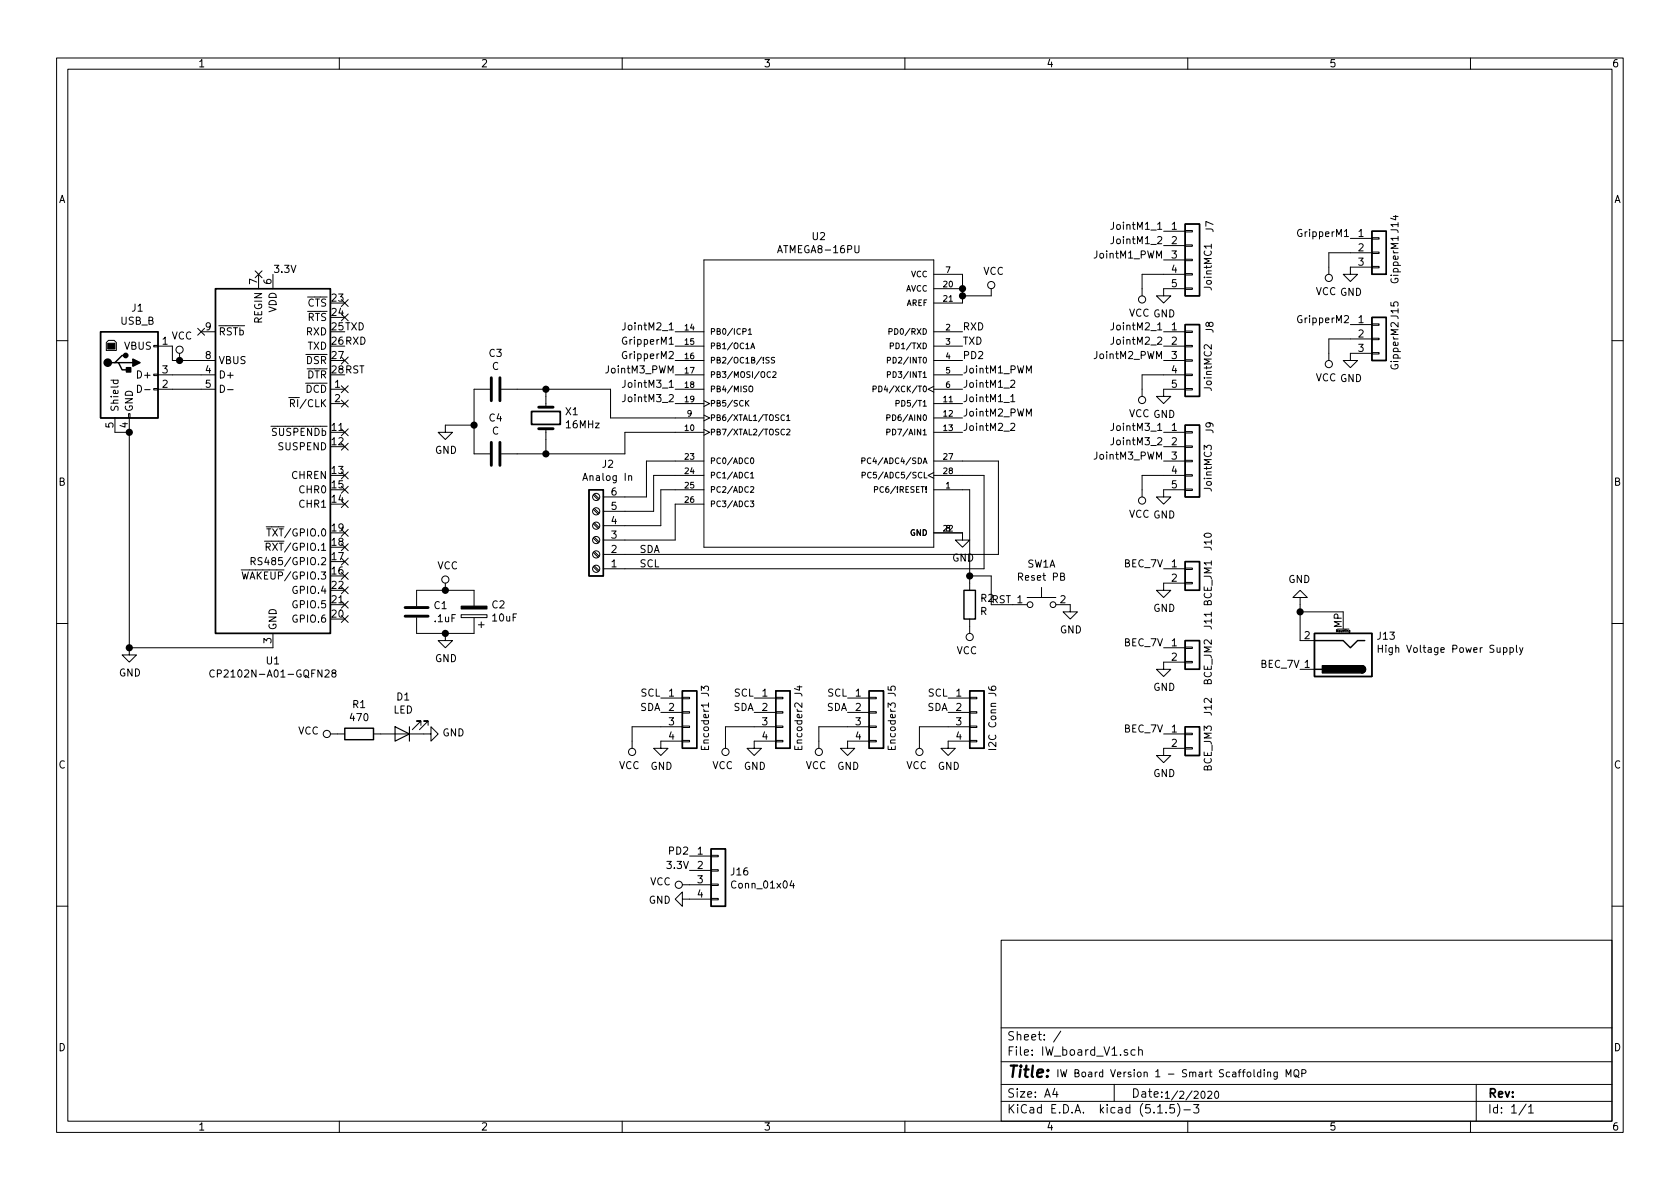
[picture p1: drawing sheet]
<svg xmlns="http://www.w3.org/2000/svg" width="297mm" height="210mm" viewBox="0 0 297 210" stroke-linecap="round" stroke-linejoin="round" font-family="sans-serif">
<g fill="none" stroke="#000" stroke-width=".18">
<path d="M10 10.3h277v189.9h-277zM12 12.2h273v186.1h-273zM60 10.3v1.9M110 10.3v1.9M160 10.3v1.9M210 10.3v1.9M260 10.3v1.9M196.9 39.3v.9a.39 .39 0 0 1-.5 .4M35 58.1l1.2 1.2M35.6 58.7h2.5M36.2 58.1l-1.2 1.2M45.1 47.9l1.2 1.2"/>
<path d="M45.7 48.5v2.5M46.3 47.9l-1.2 1.2M48.3 48.5v2.5M60.4 53l1.2 1.2M60.4 55.5l1.2 1.2M61.6 53l-1.2 1.2M61.6 55.5l-1.2 1.2M110.5 57.1v.9a.39 .39 0 0 1-.5 .3M119.4 58.7h5.1M124.5 46h40.6v50.8h-40.6zM131.3 58.6h.5l.1-.4-.6-.1v1M132.3 58.4l.3-.3v1"/>
<path d="M132.3 59.1h.6M157.2 58.6h.5v-.4l-.5-.1v1M165.1 58.7h5.1M165.1 48.5h5.1v5.1h-5.1M165.1 51h5.1M175.3 51v1.3h-5.1M196.9 57.1v.9a.39 .39 0 0 1-.5 .3M196.9 59.6v.9a.39 .39 0 0 1-.5 .4M196.9 41.8v.9a.39 .39 0 0 1-.5 .4M205.7 58.7h3.8M205.7 40.9h3.8M205.7 43.4h3.8"/>
<path d="M205.7 46h3.8M209.5 58.5h1.3v.3h-1.3zM209.5 50.9h1.3v.3h-1.3zM209.5 48.4h1.3v.2h-1.3zM209.5 43.3h1.3v.3h-1.3zM209.5 40.8h1.3v.2h-1.3zM209.5 45.8h1.3v.3h-1.3zM209.5 51h-3.8v1.3h1.3l-1.3 1.3-1.2-1.3h1.2M209.5 48.5h-7.6v3.8M214.2 43.2v.7M238.8 42.2h3.8M238.8 57.4h3.8"/>
<path d="M242.6 47.1h1.2v.3h-1.2zM242.6 42h1.2v.3h-1.2zM242.6 44.6h1.2v.2h-1.2zM242.6 57.3h1.2v.2h-1.2zM242.6 59.8h1.2v.3h-1.2zM242.6 47.2h-3.8v1.3h1.2l-1.2 1.3-1.3-1.3h1.3M242.6 44.7h-7.7v3.8M242.6 59.9h-7.7v3.8M10 60.2h2M19.2 60.2h1l.4 .4v1.4h-1.8v-1.4zM19.6 67.2h1.3M20.1 67.2l-.1 .4 .3 .2 .5-.1v-.5"/>
<path d="M20.3 73.9v2.5h2.6M22.7 73.1h.3v.8h-.3zM22.9 73.9v40.6M24.3 68.1a.64 .64 0 0 1 .7 .7 .64 .64 0 0 1-.7 .6zM25.6 68.9h.9M27.2 68.7h.7v.3h-.7zM27.2 66.2h.7v.2h-.7zM27.2 61.1h.7v.2h-.7zM27.9 68.8h10.2M27.9 66.3h10.2M27.9 61.2h2.6v2.5h7.6M31.7 62.5v1.2"/>
<path d="M39 68.1a.64 .64 0 0 1 .7 .7 .64 .64 0 0 1-.7 .6zM40.2 68.9h1M51.1 70.3h1.2M51.4 71.3h.6v-.5l-.2-.1h-.4v1.2M58.4 68.8h2.6M58.4 71.4h2.6M60.4 63.1l1.2 1.3M60.4 75.8l1.2 1.3M60.4 68.2l1.2 1.2M60.4 70.8l1.2 1.2M60.4 78.4l1.2 1.2M61.6 63.1l-1.2 1.3"/>
<path d="M61.6 75.8l-1.2 1.3M61.6 68.2l-1.2 1.2M61.6 70.8l-1.2 1.2M61.6 78.4l-1.2 1.2M83.8 75.2h-5.1v1.2h1.3l-1.3 1.3-1.2-1.3h1.2M86.6 68.8h-2.8v11.5h2.8M88.6 68.8h19.3v5.1h16.6M96.5 68.8v3.2M96.5 75.8v4.5M110.5 69.8v.9a.39 .39 0 0 1-.5 .3M110.5 67.2v.9a.39 .39 0 0 1-.5 .4M119.4 68.8h5.1"/>
<path d="M119.4 71.4h5.1M119.4 66.3h5.1M119.4 63.7h5.1M119.4 61.2h5.1M124.5 73.4l1 .5-1 .5M124.5 75.9l1 .5-1 .6M124.5 70.9l1 .5-1 .5M124.5 76.4h-14v3.9h-21.9M132 71.2l.4 .6M132.4 70.8l-.6 .6M132.5 68.4l.2-.1 .3 .1 .1 .5-.2 .3-.2 .1-.2-.2zM132.7 61.7l.4-1.1 .3 1.1"/>
<path d="M132.8 61.4h.5M136 63.2l-.5 .1a.42 .42 0 0 0 .4 .5v.4h-.5M136.2 65.8a.47 .47 0 0 0-.6 .4 .47 .47 0 0 0 .6 .5v-.1M136.6 65.8l.4-.1 .2 .3-.6 .7h.6M137 63.2l-.6 .1a.42 .42 0 0 0 .5 .5v.4h-.5M138.7 73.4a.46 .46 0 0 0-.6 .4 .46 .46 0 0 0 .6 .5M138.7 76a.46 .46 0 0 0-.6 .4 .46 .46 0 0 0 .6 .4M139.1 73.6l.3-.3v1.1M139.1 76l.4-.1 .2 .3-.7 .7h.7M139.1 74.4h.6M154.4 68.8h.5v-.5h-.5v1M155.4 68.3a.51 .51 0 0 1 .6 .5 .51 .51 0 0 1-.6 .5z"/>
<path d="M156.8 73.9l.5-.1v-.4l-.5-.1v1.1M156.8 76.4h.5v-.4l-.5-.1v1M156.9 63.7h.5v-.4l-.5-.1v1M156.9 66.3l.5-.1v-.4l-.5-.1v1M157.4 61.2l.5-.1v-.4l-.5-.1v1.1M158.4 71.3h.5l.1-.4-.6-.1v1M165.1 68.3l-1 .5 1 .5M165.1 68.8h5.1M165.1 71.4h5.1M165.1 66.3h5.1M165.1 63.7h5.1M165.1 61.2h5.1"/>
<path d="M165.1 76.4h5.1M165.1 73.9h5.1M178.7 67.4l.5-.2 .2 .4v.2l-.8 .7h.8M178.7 75l.5-.2 .2 .4v.2l-.8 .7h.8M178.7 70.1l.4-.3v1.2M178.7 71h.7M181.5 66v-1.3l.4 .9 .4-.9v1.3M181.5 73.6v-1.3l.4 .9 .4-.9v1.3M196.9 77.4v.9a.39 .39 0 0 1-.5 .4M196.9 74.8v1a.39 .39 0 0 1-.5 .3M205.7 63.7h3.8M205.7 61.2h3.8"/>
<path d="M205.7 76.4h3.8M205.7 79h3.8M209.5 68.7h1.3v.3h-1.3zM209.5 66.2h1.3v.2h-1.3zM209.5 61.1h1.3v.2h-1.3zM209.5 63.6h1.3v.3h-1.3zM209.5 78.9h1.3v.2h-1.3zM209.5 76.3h1.3v.3h-1.3zM209.5 68.8h-3.8v1.3h1.3l-1.3 1.3-1.2-1.3h1.2M209.5 66.3h-7.6v3.8M242.6 62.4h1.2v.2h-1.2zM242.6 62.5h-3.8v1.2h1.2l-1.2 1.3-1.3-1.3h1.3"/>
<path d="M285 60.2h2M44.4 99.3l.6-.1 .1-.2v-.3l-.2-.1h-.5v1.3M44.7 99.3l.4 .6M46.3 98.7l-.5-.1-.1 .1v.5l.6 .2v.2l-.2 .3-.5-.1M46.8 95.7h1.2M47.1 96.7h.6v-.5l-.2-.1h-.4v1.2M47.1 93.2h.9M47.2 93.5h.7M47.4 96.7l.4 .6M47.5 93.5v1.3M60.4 93.6l1.2 1.2M60.4 96.2l1.2 1.2"/>
<path d="M60.4 98.7l1.2 1.2M60.4 88.5l1.2 1.3M60.4 86l1.2 1.2M60.4 83.5l1.2 1.2M61.6 93.6l-1.2 1.2M61.6 96.2l-1.2 1.2M61.6 98.7l-1.2 1.2M61.6 88.5l-1.2 1.3M61.6 86l-1.2 1.2M61.6 83.5l-1.2 1.2M104.9 87.5l.9 .9M104.9 90.1l.9 .8"/>
<path d="M104.9 92.6l.9 .9M104.9 95.2l.9 .8M104.9 97.7l.9 .8M105.1 87.4l.8 .8M105.1 89.9l.8 .8M105.1 92.5l.8 .8M105.1 95l.8 .8M105.1 97.5l.8 .9M111.2 84.2l.1-.1 .3 .1 .1 .8M124.5 81.5h-10.2v6.4h-7.6M124.5 84.1h-8.9v6.3h-8.9M124.5 86.6h-7.7v6.4h-10.1"/>
<path d="M124.5 89.1h-5.1v6.4h-12.7M132.7 88.6h.6l-.4 .4 .4 .1-.1 .4-.1 .1-.4-.1M132.7 83.8l.3-.3v1M132.7 86.1l.4-.1 .2 .3-.6 .8h.6M132.7 84.5h.6M132.8 81h.1a.55 .55 0 0 1 .4 .5 .55 .55 0 0 1-.4 .5l-.2-.4zM152.4 81.5h.5v-.5h-.5v1M152.4 84h.5l.1-.4-.6-.1v1M154 83.6a.46 .46 0 0 0-.6 .4 .46 .46 0 0 0 .6 .4M154.6 86.6l.5-.1v-.4l-.5-.1v1.1M165.1 83.6l-1 .5 1 .5M165.1 94.2h5.1v1.3h1.2l-1.2 1.3-1.3-1.3h1.3"/>
<path d="M165.1 81.5h11.4v16.5h-69.8M165.1 84.1h8.9v16.5h-67.3M165.1 86.6h6.3v17.8M166.9 93l.3-.1 .2 .3-.6 .7h.6M205.7 81.5h3.8M209.5 86.5h1.3v.2h-1.3zM209.5 83.9h1.3v.3h-1.3zM209.5 81.4h1.3v.3h-1.3zM209.5 86.6h-3.8v1.3h1.3l-1.3 1.2-1.2-1.2h1.2M209.5 84.1h-7.6v3.8M10 110.3h2M22.9 114.5v1.3h1.2l-1.2 1.3-1.3-1.3h1.3"/>
<path d="M37.9 118.6a.6 .6 0 0 0-.9 .4 .6 .6 0 0 0 .6 .7l.3-.1M42.6 100.8h1.5M42.8 101.1l.3 1.3 .3-.9 .2 .9 .3-1.3M48.3 112v2.5h-25.4M58.9 119l-.2-.3 .2-.2h.3l.2 .2-.1 .2-.5 .2-.1 .1v.3l.2 .2h.4l.1-.2v-.3l-.2-.2M60.4 101.2l1.2 1.3M60.4 108.9l1.2 1.2M60.4 103.8l1.2 1.2M60.4 106.3l1.2 1.2M61.6 101.2l-1.2 1.3M61.6 108.9l-1.2 1.2M61.6 103.8l-1.2 1.2"/>
<path d="M61.6 106.3l-1.2 1.2M73.7 107.2v-2.8h10.1v2.8M73.7 109.2v2.8h10.1v-2.8M78.7 112v1.3h1.3l-1.3 1.2-1.2-1.2h1.2M78.7 103.1v1.3M81.5 108.7h4.6v.5h-4.6zM84.6 110.5h1M85.1 110v1M104.9 100.2l.9 .9M105.1 100.1l.8 .8M171.4 101.8h3.9v5.1h6.3M171.4 109.5v2.5"/>
<path d="M181.6 105.7h5.1M184.1 103.9v1.8M186.7 106.9h2.5v1.3h1.3l-1.3 1.3-1.2-1.3h1.2M205.7 100.6h3.8M205.7 114.5h3.8M209.5 103h1.3v.2h-1.3zM209.5 100.5h1.3v.2h-1.3zM209.5 117h1.3v.2h-1.3zM209.5 114.4h1.3v.3h-1.3zM209.5 103.1h-3.8v1.3h1.3l-1.3 1.3-1.2-1.3h1.2M209.5 117.1h-3.8v1.3h1.3l-1.3 1.2-1.2-1.2h1.2M229.9 105.7h1.2l-1.2-1.3-1.3 1.3h1.3v7.6h2.5"/>
<path d="M229.9 118.4h2.5M229.9 108.2h7.6v3M236.5 111.2h2M238.7 111.5v.3l-.2 .1M238.7 111.5l-.2 .1v.1h.2M243.7 114.1v1.3M243.7 114.7h.7M244.4 114.1v1.3M267 114.6l.3-.1 .3 .3-.1 .5h-.5M268.1 114.1v1.1l.2 .2M268.7 114.5l.3 .9M269.3 114.5l-.4 1.2-.2 .1"/>
<path d="M285 110.3h2M58.4 129.8h2.6M66 129.8h10.2v-1.3l1.3 1.3-1.3 1.3v-1.3M74.4 128.3v-.8h-.7h.7l-1.5 1.5M75.7 128.3v-.8h-.8h.8l-1.5 1.5M116.8 123.4h3.8M116.8 126h3.8M120.6 130.9h1.3v.3h-1.3zM120.6 128.4h1.3v.2h-1.3zM120.6 123.3h1.3v.3h-1.3zM120.6 125.9h1.3v.2h-1.3zM120.6 131.1h-3.8v1.2h1.3l-1.3 1.3-1.2-1.3h1.2"/>
<path d="M120.6 128.5h-8.8v3.8M125.3 124.3v.7M133.3 123.4h3.9M133.3 126h3.9M137.2 130.9h1.2v.3h-1.2zM137.2 128.4h1.2v.2h-1.2zM137.2 123.3h1.2v.3h-1.2zM137.2 125.9h1.2v.2h-1.2zM137.2 131.1h-3.9v1.2h1.3l-1.3 1.3-1.2-1.3h1.2M137.2 128.5h-8.9v3.8M141.8 124.3v.8l-.9-.8-.4 .3 .1 .4M149.9 123.4h3.8"/>
<path d="M149.9 126h3.8M153.7 130.9h1.2v.3h-1.2zM153.7 128.4h1.2v.2h-1.2zM153.7 123.3h1.2v.3h-1.2zM153.7 125.9h1.2v.2h-1.2zM153.7 131.1h-3.8v1.2h1.2l-1.2 1.3-1.3-1.3h1.3M153.7 128.5h-8.9v3.8M157 125.1v-.8l.5 .4 .1-.3 .5-.1 .2 .3-.1 .5M167.6 123.4h3.8M167.6 126h3.8M171.4 130.9h1.3v.3h-1.3zM171.4 128.4h1.3v.2h-1.3z"/>
<path d="M171.4 123.3h1.3v.3h-1.3zM171.4 125.9h1.3v.2h-1.3zM171.4 131.1h-3.8v1.2h1.3l-1.3 1.3-1.2-1.3h1.2M171.4 128.5h-8.8v3.8M176.1 124.4h-.8l-.1 .3 .2 .2M205.7 129.8h3.8M209.5 132.2h1.3v.3h-1.3zM209.5 129.7h1.3v.2h-1.3zM209.5 132.3h-3.8v1.3h1.3l-1.3 1.3-1.2-1.3h1.2M120.6 159v-1.3l-1.2 1.3 1.2 1.3v-1.3h5.1M120.6 156.5h5.1M121.9 151.4h3.8"/>
<path d="M121.9 153.9h3.8M125.7 158.9h1.3v.2h-1.3zM125.7 156.3h1.3v.3h-1.3zM125.7 151.3h1.3v.2h-1.3zM125.7 153.8h1.3v.2h-1.3zM140 155.7l-.3 .9h.8M140.3 156.2v.8M10 160.2h2M177 166.3h108v32h-108zM285 160.2h2M60 198.3v1.9M110 198.3v1.9"/>
<path d="M160 198.3v1.9M177 194.8h108M177 191.8h108M177 187.8h108M177 181.8h108M186.5 192.5l-.4 1h1M186.8 193v1M187.6 182.3l-1.3 2M197 191.8v3M200.7 185.7l-.4-.1-.3 .3 .1 .6 .2 .1 .4-.1M201.3 185.7h.1a.37 .37 0 0 1 .6 .1v.8M201.3 185.1v1.5"/>
<path d="M204.7 196.8h.8M206.2 196.7v.1M207.6 195.3h-.7l-.1 .7 .2-.1 .5 .1 .2 .2-.1 .5-.2 .1-.6-.1M208.2 195.1a1.71 1.71 0 0 1 0 2.3M209.3 196.3h1.2M210 198.3v1.9M211 195.3h1l-.5 .6 .4 .1v.7l-.2 .1-.7-.1M213.5 193.1l.5-.1 .3 .3-.8 .9h.8M214.9 193.1l.2-.1a.69 .69 0 0 1 .4 .6 .69 .69 0 0 1-.4 .6l-.3-.2v-.3zM222.9 189.6h-.3l-.3 .2 .1 .6h.5M222.9 189.1v1.3M223.5 189.1v.2"/>
<path d="M223.5 189.6v.8M224.1 189.7l.2-.1h.3l.1 .8M224.1 189.6v.8M225.8 189.6v1l-.2 .2h-.3M225.8 189.6h-.3l-.3 .2 .1 .6h.5M227.4 190.4v-1.3l.4 1 .4-1v1.3M229 189.2l.1-.1a.47 .47 0 0 1 .5 .5v.6l-.3 .2h-.3a.93 .93 0 0 1 0-1.2zM229 190.1l.7 .4M230.2 189.8h.6l.1-.2-.1-.3-.1-.2h-.5v1.3M260 198.3v1.9M261 191.8v6.5M269.8 195.2l-1.2 2"/>
<path d="M270.3 195.8l.4-.5v1.5M270.3 196.8h.8"/>
<circle cx="175.3" cy="50.4" r=".63"/>
<circle cx="201.9" cy="53" r=".63"/>
<circle cx="234.9" cy="49.1" r=".63"/>
<circle cx="31.7" cy="61.8" r=".63"/>
<circle cx="201.9" cy="70.7" r=".63"/>
<circle cx="234.9" cy="64.4" r=".63"/>
<circle cx="105.4" cy="95.5" r=".63"/>
<circle cx="105.4" cy="90.4" r=".63"/>
<circle cx="105.4" cy="98" r=".63"/>
<circle cx="105.4" cy="93" r=".63"/>
<circle cx="105.4" cy="87.9" r=".63"/>
<circle cx="201.9" cy="88.5" r=".63"/>
<circle cx="78.7" cy="102.5" r=".63"/>
<circle cx="105.4" cy="100.6" r=".63"/>
<circle cx="171.4" cy="112.6" r=".63"/>
<circle cx="182.1" cy="106.9" r=".51"/>
<circle cx="186.2" cy="106.9" r=".51"/>
<circle cx="57.8" cy="129.8" r=".63"/>
<circle cx="111.8" cy="133" r=".63"/>
<circle cx="128.3" cy="133" r=".63"/>
<circle cx="144.8" cy="133" r=".63"/>
<circle cx="162.6" cy="133" r=".63"/>
<circle cx="120" cy="156.5" r=".63"/>
</g>
<g fill="none" stroke="#000" stroke-width=".25">
<path d="M209.5 39.6h2.6v12.7h-2.6zM17.8 58.7h10.1v15.2h-10.1zM38.1 51h20.3v61h-20.3zM209.5 57.4h2.6v12.7h-2.6zM242.6 40.9h2.5v7.6h-2.5zM242.6 56.1h2.5v7.6h-2.5zM20.3 64.1h.7l.6 1.3h1.3M21 64.1h2.5M22.2 62.9h-.6l-1.3 1.2h-.6M209.5 75.2h2.6v12.7h-2.6zM104.1 86.6h2.6v15.2h-2.6zM209.5 99.3h2.6v5.1h-2.6z"/>
<path d="M170.4 104.4h2.1v5.1h-2.1zM209.5 113.3h2.6v5.1h-2.6zM232.4 112h10.2v7.6h-10.2zM232.4 113.3h5.1l1.3 1.2 1.2-1.2h1.3M232.4 118.4h1.3M240.8 117.7a.63 .63 0 0 1 .6 .7 .63 .63 0 0 1-.6 .6M61 128.8h5v2h-5zM120.6 122.2h2.6v10.1h-2.6zM137.2 122.2h2.5v10.1h-2.5zM153.7 122.2h2.5v10.1h-2.5zM171.4 122.2h2.6v10.1h-2.6zM209.5 128.5h2.6v5.1h-2.6z"/>
<path d="M125.7 150.1h2.6v10.2h-2.6z"/>
</g>
<path d="M69.8 128.5l2.6 1.3-2.6 1.3zM72.4 128.5v2.6" fill="none" stroke="#000" stroke-width=".2"/>
<path d="M19 60.7h1.3v1h-1.3zM81.5 107.2h4.6v.5h-4.6z" fill="#000" stroke="#000" stroke-width=".18"/>
<path d="M86.9 66.8v4.1M86.9 78.2v4.1M88.4 66.8v4.1M88.4 78.2v4.1M95.2 72h2.6M95.2 75.8h2.6M71.6 109h4.1M71.6 107.4h4.1" fill="none" stroke="#000" stroke-width=".51"/>
<g fill="#000" stroke="#000" stroke-width=".25">
<path d="M22.4 65h.7v.8h-.7zM23.5 63.5l1.3 .6-1.3 .7zM233.8 117.7h7v1.3h-7zM240.8 117.7a.63 .63 0 0 1 .6 .7 .63 .63 0 0 1-.6 .6z"/>
<circle cx="170.2" cy="51" r=".51"/>
<circle cx="170.2" cy="52.3" r=".51"/>
<circle cx="19" cy="64.1" r=".63"/>
<circle cx="22.2" cy="62.9" r=".38"/>
<circle cx="22.9" cy="76.4" r=".51"/>
<circle cx="31.8" cy="63.7" r=".51"/>
<circle cx="83.8" cy="75.2" r=".51"/>
<circle cx="96.5" cy="68.8" r=".51"/>
<circle cx="96.5" cy="80.3" r=".51"/>
<circle cx="22.9" cy="114.5" r=".51"/>
<circle cx="78.7" cy="104.4" r=".51"/>
<circle cx="78.7" cy="112" r=".51"/>
<circle cx="171.5" cy="101.8" r=".51"/>
<circle cx="229.9" cy="108.2" r=".51"/>
</g>
<path d="M94 72.8h5.1v2.3h-5.1z" fill="none" stroke="#000" stroke-width=".3"/>
<text font-size="2.8" x="178" y="190.5">Title:</text>
<g font-size="2.1">
<text x="178" y="184">Sheet: /</text>
<text x="178" y="186.7">File: IW_board_V1.sch</text>
<text x="178" y="196.9">KiCad E.D.A. kicad (5.1.5)-3</text>
<text x="178" y="194.1">Size: A4</text>
<text x="200" y="194.1">Date:</text>
<text x="263" y="194.1">Rev:</text>
<text x="263" y="196.9">Id: 1/1</text>
</g>
<g font-size="1.8">
<text x="35" y="11.9">1</text>
<text x="85" y="11.9">2</text>
<text x="135" y="11.9">3</text>
<text x="185" y="11.9">4</text>
<text x="235" y="11.9">5</text>
<text x="285" y="11.9">6</text>
<text x="10.4" y="35.9">A</text>
<text x="285.4" y="35.9">A</text>
<text x="197.1" y="40.6">JointM1_1</text>
<text x="207.2" y="40.6">1</text>
<text x="214.6" y="41" transform="rotate(-90 214.6 41)">J7</text>
<text x="229.9" y="41.9">GripperM1</text>
<text x="240.2" y="41.9">1</text>
<text x="137.9" y="44.8">ATMEGA8-16PU</text>
<text x="143.7" y="42.5">U2</text>
<text x="193.8" y="45.7">JointM1_PWM</text>
<text x="197.1" y="43.2">JointM1_2</text>
<text x="207.2" y="43.2">2</text>
<text x="207.2" y="45.7">3</text>
<text x="240.2" y="44.4">2</text>
<text x="240.2" y="47">3</text>
<text x="45.5" y="50.3" transform="rotate(-90 45.5 50.3)">7</text>
<text x="48" y="50.3" transform="rotate(-90 48 50.3)">6</text>
<text x="48.3" y="48.3">3.3V</text>
<text x="58.7" y="53.3">23</text>
<text x="173.8" y="48.6">VCC</text>
<text x="207.2" y="48.3">4</text>
<text x="207.2" y="50.8">5</text>
<text x="214.2" y="51.2" transform="rotate(-90 214.2 51.2)">JointMC1</text>
<text x="232.6" y="52.2">VCC GND</text>
<text x="247.3" y="50" transform="rotate(-90 247.3 50)">GipperM1 J14</text>
<text x="21.3" y="57.4">USB_B</text>
<text x="23.3" y="55.1">J1</text>
<text x="36.3" y="58.4">9</text>
<text x="38.6" y="59.3">RSTb</text>
<text x="46.4" y="57.2" transform="rotate(-90 46.4 57.2)">REGIN</text>
<text x="48.9" y="55.3" transform="rotate(-90 48.9 55.3)">VDD</text>
<text x="54.2" y="59.3">RXD</text>
<text x="54.4" y="54.2">CTS</text>
<text x="54.4" y="56.8">RTS</text>
<text x="58.7" y="55.9">24</text>
<text x="58.7" y="58.4">25TXD</text>
<text x="110.7" y="58.4">JointM2_1</text>
<text x="170.2" y="58.4">RXD</text>
<text x="197.1" y="58.4">JointM2_1</text>
<text x="199.6" y="56">VCC GND</text>
<text x="207.2" y="58.4">1</text>
<text x="214.6" y="58.8" transform="rotate(-90 214.6 58.8)">J8</text>
<text x="229.9" y="57.1">GripperM2</text>
<text x="240.2" y="57.1">1</text>
<text x="240.2" y="59.7">2</text>
<text x="22" y="61.8">VBUS</text>
<text x="28.7" y="61">1</text>
<text x="30.3" y="60">VCC</text>
<text x="36.3" y="63.5">8</text>
<text x="38.6" y="64.4">VBUS</text>
<text x="54.2" y="64.4">DSR</text>
<text x="54.4" y="61.8">TXD</text>
<text x="58.7" y="61">26RXD</text>
<text x="58.7" y="63.5">27</text>
<text x="86.5" y="63.1">C3</text>
<text x="87" y="65.4">C</text>
<text x="110.5" y="63.5">GripperM2</text>
<text x="110.5" y="61">GripperM1</text>
<text x="170.2" y="61">TXD</text>
<text x="170.2" y="63.5">PD2</text>
<text x="193.8" y="63.5">JointM2_PWM</text>
<text x="197.1" y="61">JointM2_2</text>
<text x="207.2" y="61">2</text>
<text x="207.2" y="63.5">3</text>
<text x="240.2" y="62.2">3</text>
<text x="247.3" y="65.2" transform="rotate(-90 247.3 65.2)">GipperM2 J15</text>
<text x="24.6" y="66.9">D+</text>
<text x="28.7" y="68.6">2</text>
<text x="28.7" y="66">3</text>
<text x="36.3" y="66">4</text>
<text x="36.3" y="68.6">5</text>
<text x="38.6" y="66.9">D+</text>
<text x="54.1" y="69.5">DCD</text>
<text x="54.3" y="66.9">DTR</text>
<text x="58.7" y="66">28RST</text>
<text x="59.2" y="68.6">1</text>
<text x="59.2" y="71.1">2</text>
<text x="107.4" y="66">JointM3_PWM</text>
<text x="110.7" y="71.1">JointM3_2</text>
<text x="110.7" y="68.6">JointM3_1</text>
<text x="170.2" y="66">JointM1_PWM</text>
<text x="170.2" y="68.6">JointM1_2</text>
<text x="170.2" y="71.1">JointM1_1</text>
<text x="207.2" y="66">4</text>
<text x="207.2" y="68.6">5</text>
<text x="214.2" y="69" transform="rotate(-90 214.2 69)">JointMC2</text>
<text x="232.6" y="67.4">VCC GND</text>
<text x="20.1" y="75.7" transform="rotate(-90 20.1 75.7)">5</text>
<text x="21" y="72.9" transform="rotate(-90 21 72.9)">Shield</text>
<text x="22.6" y="75.7" transform="rotate(-90 22.6 75.7)">4</text>
<text x="23.5" y="72.9" transform="rotate(-90 23.5 72.9)">GND</text>
<text x="48.3" y="77.1">SUSPENDb</text>
<text x="52" y="72">RI/CLK</text>
<text x="58.7" y="76.2">11</text>
<text x="86.5" y="74.5">C4</text>
<text x="87" y="76.9">C</text>
<text x="100.1" y="73.4">X1</text>
<text x="100.2" y="75.7">16MHz</text>
<text x="170.2" y="73.7">JointM2_PWM</text>
<text x="170.2" y="76.2">JointM2_2</text>
<text x="197.1" y="76.2">JointM3_1</text>
<text x="199.6" y="73.8">VCC GND</text>
<text x="207.2" y="76.2">1</text>
<text x="214.6" y="76.6" transform="rotate(-90 214.6 76.6)">J9</text>
<text x="49.4" y="79.6">SUSPEND</text>
<text x="58.7" y="78.7">12</text>
<text x="58.7" y="83.8">13</text>
<text x="76.9" y="80.3">GND</text>
<text x="106.5" y="82.7">J2</text>
<text x="193.8" y="81.3">JointM3_PWM</text>
<text x="197.1" y="78.7">JointM3_2</text>
<text x="207.2" y="78.7">2</text>
<text x="207.2" y="81.3">3</text>
<text x="207.2" y="83.8">4</text>
<text x="10.4" y="85.9">B</text>
<text x="51.6" y="84.7">CHREN</text>
<text x="53.1" y="89.8">CHR1</text>
<text x="53.1" y="87.2">CHR0</text>
<text x="58.7" y="88.9">14</text>
<text x="58.7" y="86.4">15</text>
<text x="103.5" y="85">Analog In</text>
<text x="108.1" y="87.6">6</text>
<text x="207.2" y="86.4">5</text>
<text x="214.2" y="86.7" transform="rotate(-90 214.2 86.7)">JointMC3</text>
<text x="285.4" y="85.9">B</text>
<text x="48.2" y="94.9">TXT/GPIO.0</text>
<text x="58.7" y="94">19</text>
<text x="108.1" y="95.2">3</text>
<text x="108.1" y="92.7">4</text>
<text x="108.1" y="90.2">5</text>
<text x="199.6" y="91.6">VCC GND</text>
<text x="46.1" y="99.9">RS485/GPIO.2</text>
<text x="48" y="97.4">RXT/GPIO.1</text>
<text x="58.7" y="101.6">16</text>
<text x="58.7" y="99.1">17</text>
<text x="58.7" y="96.5">18</text>
<text x="77.3" y="100.7">VCC</text>
<text x="108.1" y="100.3">1</text>
<text x="108.1" y="97.8">2</text>
<text x="113" y="97.8">SDA</text>
<text x="113" y="100.3">SCL</text>
<text x="168.4" y="99.3">GND</text>
<text x="181.6" y="100.4">SW1A</text>
<text x="198.9" y="100.3">BEC_7V</text>
<text x="207.2" y="100.3">1</text>
<text x="214.2" y="97.2" transform="rotate(-90 214.2 97.2)">J10</text>
<text x="43.7" y="102.5">WAKEUP/GPIO.3</text>
<text x="52" y="107.6">GPIO.5</text>
<text x="52" y="105">GPIO.4</text>
<text x="58.7" y="106.7">21</text>
<text x="58.7" y="104.1">22</text>
<text x="76.8" y="107.7">C1</text>
<text x="87" y="107.6">C2</text>
<text x="173.4" y="106.4">R2RST 1</text>
<text x="180.3" y="102.7">Reset PB</text>
<text x="187.5" y="106.7">2</text>
<text x="207.2" y="102.9">2</text>
<text x="227.8" y="103.1">GND</text>
<text x="48" y="113.8" transform="rotate(-90 48 113.8)">3</text>
<text x="48.9" y="111.5" transform="rotate(-90 48.9 111.5)">GND</text>
<text x="52" y="110.1">GPIO.6</text>
<text x="58.7" y="109.2">20</text>
<text x="76.9" y="110">.1uF</text>
<text x="87.1" y="109.9">10uF</text>
<text x="173.3" y="108.8">R</text>
<text x="187.4" y="112">GND</text>
<text x="203.9" y="108.2">GND</text>
<text x="214.2" y="111.2" transform="rotate(-90 214.2 111.2)">J11 BCE_JM1</text>
<text x="230.7" y="113">2</text>
<text x="237.2" y="111" transform="rotate(-90 237.2 111)">MP</text>
<text x="243.6" y="113.1">J13</text>
<text x="21" y="119.6">GND</text>
<text x="38.7" y="119.8">CP2102N-A01-GQFN28</text>
<text x="47.1" y="117.5">U1</text>
<text x="76.9" y="117.1">GND</text>
<text x="169.1" y="115.7">VCC</text>
<text x="198.9" y="114.3">BEC_7V</text>
<text x="207.2" y="114.3">1</text>
<text x="207.2" y="116.8">2</text>
<text x="223" y="118.1">BEC_7V 1</text>
<text x="244.9" y="115.4">High Voltage Power Supply</text>
<text x="62.4" y="125.2">R1</text>
<text x="70.2" y="123.9">D1</text>
<text x="113.1" y="125.7">SDA</text>
<text x="113.3" y="123.2">SCL</text>
<text x="118.3" y="123.2">1</text>
<text x="118.3" y="125.7">2</text>
<text x="125.3" y="123.2" transform="rotate(-90 125.3 123.2)">J3</text>
<text x="129.6" y="125.7">SDA</text>
<text x="129.8" y="123.2">SCL</text>
<text x="134.8" y="123.2">1</text>
<text x="134.8" y="125.7">2</text>
<text x="141.9" y="123.2" transform="rotate(-90 141.9 123.2)">J4</text>
<text x="146.1" y="125.7">SDA</text>
<text x="146.3" y="123.2">SCL</text>
<text x="151.3" y="123.2">1</text>
<text x="151.3" y="125.7">2</text>
<text x="158.4" y="123.2" transform="rotate(-90 158.4 123.2)">J5</text>
<text x="163.9" y="125.7">SDA</text>
<text x="164.1" y="123.2">SCL</text>
<text x="169.1" y="123.2">1</text>
<text x="169.1" y="125.7">2</text>
<text x="176.1" y="123.2" transform="rotate(-90 176.1 123.2)">J6</text>
<text x="203.9" y="122.2">GND</text>
<text x="214.2" y="121.1" transform="rotate(-90 214.2 121.1)">BCE_JM2</text>
<text x="52.7" y="129.9">VCC</text>
<text x="62" y="127.5">470</text>
<text x="69.5" y="126.2">LED</text>
<text x="78.2" y="130.2">GND</text>
<text x="118.3" y="128.3">3</text>
<text x="118.3" y="130.8">4</text>
<text x="134.8" y="128.3">3</text>
<text x="134.8" y="130.8">4</text>
<text x="151.3" y="128.3">3</text>
<text x="151.3" y="130.8">4</text>
<text x="169.1" y="128.3">3</text>
<text x="169.1" y="130.8">4</text>
<text x="198.9" y="129.5">BEC_7V</text>
<text x="207.2" y="129.5">1</text>
<text x="214.2" y="126.4" transform="rotate(-90 214.2 126.4)">J12</text>
<text x="10.4" y="135.9">C</text>
<text x="109.4" y="136">VCC</text>
<text x="115" y="136.1">GND</text>
<text x="125.3" y="132.5" transform="rotate(-90 125.3 132.5)">Encoder1</text>
<text x="125.9" y="136">VCC</text>
<text x="131.5" y="136.1">GND</text>
<text x="141.9" y="132.5" transform="rotate(-90 141.9 132.5)">Encoder2</text>
<text x="142.4" y="136">VCC</text>
<text x="148" y="136.1">GND</text>
<text x="158.4" y="132.5" transform="rotate(-90 158.4 132.5)">Encoder3</text>
<text x="160.2" y="136">VCC</text>
<text x="165.8" y="136.1">GND</text>
<text x="176.1" y="132.4" transform="rotate(-90 176.1 132.4)">I2C Conn</text>
<text x="203.9" y="137.4">GND</text>
<text x="207.2" y="132.1">2</text>
<text x="214.2" y="136.4" transform="rotate(-90 214.2 136.4)">BCE_JM3</text>
<text x="285.4" y="135.9">C</text>
<text x="118.3" y="153.7">3.3V</text>
<text x="118.5" y="151.1">PD2</text>
<text x="123.3" y="151.1">1</text>
<text x="123.3" y="153.7">2</text>
<text x="129.3" y="154.8">J16</text>
<text x="114.7" y="159.8">GND</text>
<text x="114.9" y="156.6">VCC</text>
<text x="123.3" y="156.2">3</text>
<text x="123.3" y="158.7">4</text>
<text x="129.7" y="157.1">Conn_01x04</text>
<text x="10.4" y="185.9">D</text>
<text x="285.4" y="185.9">D</text>
<text x="186.7" y="190.5">IW Board Version 1 - Smart Scaffolding MQP</text>
<text x="205.7" y="194.3">1/2/2020</text>
<text x="35" y="199.9">1</text>
<text x="85" y="199.9">2</text>
<text x="135" y="199.9">3</text>
<text x="185" y="199.9">4</text>
<text x="235" y="199.9">5</text>
<text x="285" y="199.9">6</text>
</g>
<g font-size="1.4">
<text x="160.1" y="51.6">AVCC</text>
<text x="161.1" y="49">VCC</text>
<text x="166.9" y="50.8">20</text>
<text x="166.9" y="53.3">21</text>
<text x="167.3" y="48.3">7</text>
<text x="121.1" y="58.4">14</text>
<text x="125.5" y="59.2">PB0/ICP1</text>
<text x="158" y="59.2">PD0/RXD</text>
<text x="160.2" y="54.1">AREF</text>
<text x="167.3" y="58.4">2</text>
<text x="121.1" y="61">15</text>
<text x="121.1" y="63.5">16</text>
<text x="125.5" y="61.7">PB1/OC1A</text>
<text x="125.5" y="64.3">PB2/OC1B/!SS</text>
<text x="157.9" y="64.3">PD2/INT0</text>
<text x="158.1" y="61.7">PD1/TXD</text>
<text x="167.3" y="61">3</text>
<text x="167.3" y="63.5">4</text>
<text x="121.1" y="66">17</text>
<text x="121.1" y="68.6">18</text>
<text x="121.1" y="71.1">19</text>
<text x="125.5" y="66.8">PB3/MOSI/OC2</text>
<text x="125.5" y="69.3">PB4/MISO</text>
<text x="125.5" y="71.9">PB5/SCK</text>
<text x="155.9" y="69.3">PD4/XCK/T0</text>
<text x="157.9" y="66.8">PD3/INT1</text>
<text x="159.3" y="71.9">PD5/T1</text>
<text x="166.9" y="71.1">11</text>
<text x="167.3" y="66">5</text>
<text x="167.3" y="68.6">6</text>
<text x="121.1" y="76.2">10</text>
<text x="121.5" y="73.7">9</text>
<text x="125.5" y="74.4">PB6/XTAL1/TOSC1</text>
<text x="125.5" y="77">PB7/XTAL2/TOSC2</text>
<text x="157.7" y="74.4">PD6/AIN0</text>
<text x="157.7" y="77">PD7/AIN1</text>
<text x="166.9" y="73.7">12</text>
<text x="166.9" y="76.2">13</text>
<text x="121.1" y="81.3">23</text>
<text x="121.1" y="83.8">24</text>
<text x="125.5" y="82">PC0/ADC0</text>
<text x="153.7" y="82">PC4/ADC4/SDA</text>
<text x="166.9" y="81.3">27</text>
<text x="166.9" y="83.8">28</text>
<text x="121.1" y="86.4">25</text>
<text x="121.1" y="88.9">26</text>
<text x="125.5" y="84.6">PC1/ADC1</text>
<text x="125.5" y="87.1">PC2/ADC2</text>
<text x="125.5" y="89.7">PC3/ADC3</text>
<text x="153.9" y="84.6">PC5/ADC5/SCL</text>
<text x="155.3" y="87.1">PC6/!RESET!</text>
<text x="167.3" y="86.4">1</text>
<text x="160.9" y="94.7">GND</text>
<text x="167.3" y="94">8</text>
</g>
<text font-size=".5" x="236.3" y="111.8">Mounting</text>
</svg>
